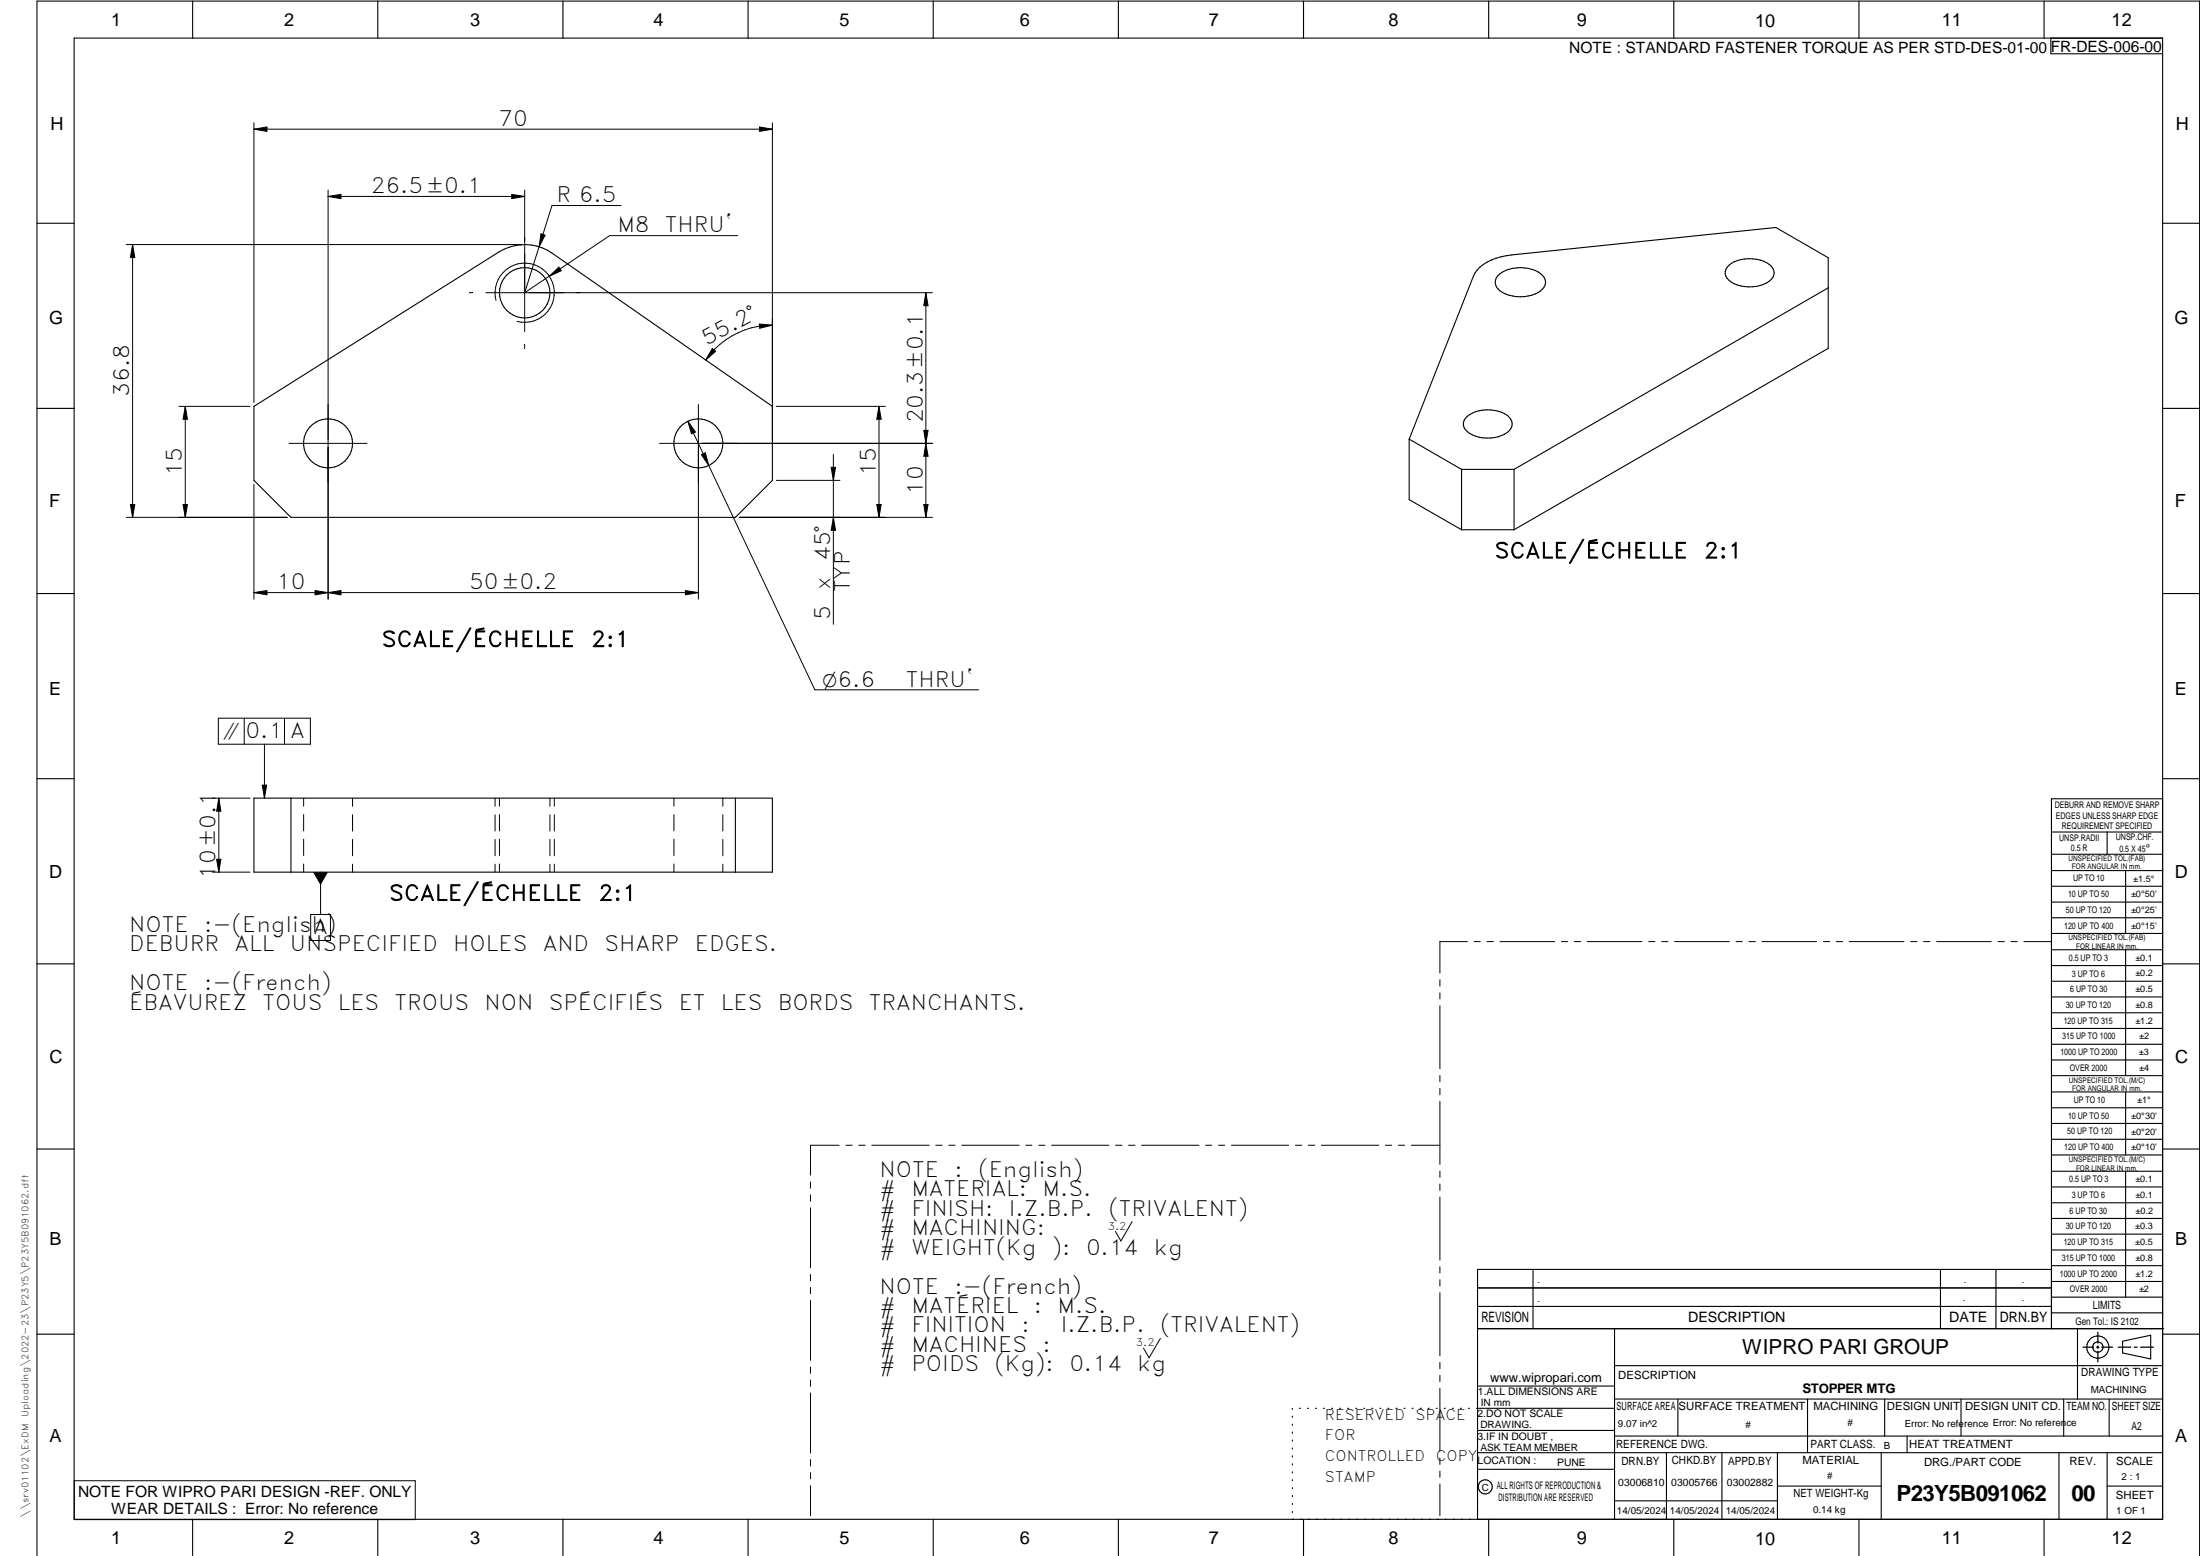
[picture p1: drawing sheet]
<svg xmlns="http://www.w3.org/2000/svg" width="594mm" height="420mm" viewBox="0 0 594 420" stroke-linecap="round" stroke-linejoin="round" font-family="sans-serif">
<g fill="none" stroke="#000" stroke-width=".3">
<path d="M20 10.3h564v400h-564zM52 .3v10M102 .3v10M152 .3v10M202 .3v10M252 .3v10M302 .3v10M352 .3v10M402 .3v10M452 .3v10M502 .3v10M552 .3v10"/>
<path d="M553.8 10.3v4.2h30.2M10 60.3h10M404.5 74.4a9.6 9.6 0 0 1 12.1 0 2.61 2.61 0 0 1-.6 4.1 9.9 9.9 0 0 1-11.5-.5 2.56 2.56 0 0 1 0-3.6zM466.9 71.6a9.5 9.5 0 0 1 11.4 .3 2.54 2.54 0 0 1-.6 4 9.7 9.7 0 0 1-10.8-.2 2.51 2.51 0 0 1 0-4.1zM493.7 77.7l-84.9 49M584 60.3h10M10 110.3h10M68.6 109.7l66.1-41.7a13 13 0 0 1 14.4 .4l59.5 41.3v20l-10 10h-120l-10-10zM380.5 118.6l14.2 8.1M380.5 118.6v16.3l14.2 8.1M380.5 118.6l17.4-44.1a10.3 10.3 0 0 1 7.4-5.2l3-.5 71.2-7.4 14.2 8.2v24.5l-84.9 48.9M396.2 112.4a9.4 9.4 0 0 1 11.4 .3 2.77 2.77 0 0 1-1.3 4.5 9.3 9.3 0 0 1-10.6-1.2 2.5 2.5 0 0 1 .5-3.6z"/>
<path d="M584 110.3h10M394.7 126.7h14.1M394.7 126.7v16.3M408.8 126.7v16.3M394.7 143h14.1M10 160.3h10M584 160.3h10M10 210.3h10M68.6 215.5h140v20h-140zM78.6 215.5v20M198.6 215.5v20M584 215.7h-30v143.1"/>
<path d="M584 210.3h10M554 224.7h30M554 230.7h30M554 235.1h30M554 239.3h30M569 224.7v6M574 235.1v17M554 243.6h30M554 247.8h30M554 252.1h30M554 256.5h30M574 256.5v33.9"/>
<path d="M10 260.3h10M554 260.7h30M554 265h30M554 269.2h30M554 273.5h30M554 277.7h30M584 260.3h10M554 282h30M554 286.2h30M554 290.4h30M554 294.9h30M554 299.1h30"/>
<path d="M574 294.9v17M10 310.3h10M554 303.4h30M554 307.6h30M554 311.9h30M554 316.3h30M574 316.3v34M584 310.3h10M554 320.5h30M554 324.8h30M554 329h30M554 333.2h30"/>
<path d="M554 337.5h30M399 358.8h185.2M399 352.8h155M399 347.8h155M414 342.8v16M436 358.8v51.5M524 342.8v16M539 342.8v16M554 341.8h30M554 346h30M554 350.3h30M554 354.5h30"/>
<path d="M554 342.8h-155v67.5M561 358.8v19M10 360.3h10M399 374.3h37M436 377.8h148M453.1 377.8v10M488.1 377.8v14.5M508.9 377.8v10M529.5 377.8v10M557.3 377.8v10M569.5 377.8v10M573.2 362.2l7.6-1.6v6.3l-7.6-1.6z"/>
<path d="M584 368.8h-148M584 360.3h10M349 380.3v.3M349 382.4v.3M349 384.6v.3M349 386.7v.3M349 388.8v.3M349 391v.3M349 393.1v.3M349 395.3v.3M349 397.4v.3M349 399.5v.3"/>
<path d="M350.9 380.3h.2M353.1 380.3h.2M355.2 380.3h.3M357.4 380.3h.3M359.6 380.3h.3M361.7 380.3h.3M363.9 380.3h.3M366.1 380.3h.3M368.3 380.3h.2M370.4 380.3h.3M372.6 380.3h.3M374.8 380.3h.3"/>
<path d="M376.9 380.3h.4M379.1 380.3h.3M381.3 380.3h.3M383.4 380.3h.4M385.6 380.3h.3M387.8 380.3h.3M390 380.3h.3M392.2 380.3h.3M394.3 380.3h.3M396.5 380.3h.3M398.7 380.3h37.3M399 396.7h37"/>
<path d="M399 392.3h185M399 386.2h37M436 387.8h148M450 392.3v18M465 392.3v18M480 392.3v18M508 392.3v18M515 387.8v4.5M556 392.3v18M569 392.3v18M52 410.3v9.7M102 410.3v9.7"/>
<path d="M152 410.3v9.7M202 410.3v9.7M252 410.3v9.7M302 410.3v9.7M349 401.7v.3M349 403.8v.4M349 406v.3M349 408.1v.3M352 410.3v9.7M402 410.3v9.7M436 405.3h44M452 410.3v9.7"/>
<path d="M480 401.3h28M502 410.3v9.7M552 410.3v9.7M569 401.3h15M10 420v-419.7h584v419.7"/>
<circle cx="141.7" cy="79" r="6.8"/>
<circle cx="88.6" cy="119.7" r="6.6"/>
<circle cx="188.6" cy="119.7" r="6.6"/>
<circle cx="566.5" cy="363.7" r="1.39"/>
<circle cx="566.5" cy="363.8" r="3"/>
<circle cx="401.1" cy="401.5" r="1.9"/>
</g>
<g fill="none" stroke="#000" stroke-width=".27">
<path d="M68.6 33.1v75.6M68.6 34.9l3.5-.6v1.2zM68.6 34.9h140M205.1 34.3l3.5 .6-3.5 .6zM208.6 33.1v85.6M88.6 53l3.5-.5v1.1zM88.6 51.3v110.5M88.6 53h53.1M138.2 52.5l3.5 .5-3.5 .6zM141.7 51.3v38.2M167.7 55.5h-18.7l-7.3 23.5 22.9-15.4h34.6M34.1 66h106.8"/>
<path d="M35.8 66l.6 3.6h-1.2zM35.8 66v73.7M126.9 79h.6M131.2 79h120.6M146.1 63.1l1.1 .4-1.6 3.1zM148.3 74.6l2.6-2.5 .6 1zM250 79l.6 3.5h-1.1zM250 79v60.7M133.9 81.1a8 8 0 0 1 7.1-10 8 8 0 0 1 8.6 8.6 8 8 0 0 1-10 7.1M141.7 93.2v.7M192.4 94.1l.8 .8-2.6 2.3zM205.1 87.5l3.5 .3-3.5 .8z"/>
<path d="M208.6 87.8a22 22 0 0 0-18 9.4M48.3 109.7h19.2M50 109.7v30M50 109.7l.6 3.5h-1.2zM78.1 119.7h21M178.1 119.7h73.7M185.8 113.7l5.6 12M185.8 113.7l2 3-1.1 .4zM188.6 109.2v52.6M209.6 109.7h29.5M237.4 109.7l.5 3.5h-1.1zM237.4 109.7v30"/>
<path d="M249.5 116.2h1.1l-.6 3.5zM250 119.7l.6 3.5h-1.1zM34.1 139.7h43.4M35.2 136.2h1.2l-.6 3.5zM49.4 136.2h1.2l-.6 3.5zM68.6 130.8v31M189.4 122.8l1.1-.5 .9 3.4zM191.4 125.7l28.6 60.6h44.3M199.6 139.7h52.2M209.6 129.7h17.2M224.4 126.2h1.2l-.6 3.5zM225 139.7l.6 3.5h-1.2z"/>
<path d="M225 122.7v45.9M236.8 136.2h1.1l-.5 3.5zM249.5 136.2h1.1l-.6 3.5zM85.1 159.5l3.5 .5-3.5 .6zM185.1 159.5l3.5 .5-3.5 .6zM68.6 160l3.5-.5v1.1zM68.6 160h120M88.6 160l3.5-.5v1.1zM59 193.9h24.8v7.1h-24.8zM65.9 193.9v7.1M76.8 193.9v7.1M57.3 215.5h10.2"/>
<path d="M59.1 215.5l.5 3.5h-1.1zM59.1 215.5v20M70.8 212h1.2l-.6 3.5zM71.4 201v14.5M82 215.5v2.2M82 220v4.4M95.2 215.5v2.2M133.7 215.5v2.2M134.9 215.5v2.2M134.9 220v4.4M148.5 215.5v2.2M149.7 215.5v2.2"/>
<path d="M182 215.5v2.2M182 220v4.4M195.2 215.5v2.2M57.3 235.5h10.2M58.5 232h1.1l-.5 3.5zM82 226.6v4.4M82 233.3v2.2M86.6 235.5v11.4M95.2 220v4.4M95.2 226.7v4.4M95.2 233.3v2.2M133.7 220v4.4"/>
<path d="M133.7 226.7v4.4M133.7 233.3v2.2M134.9 226.6v4.4M134.9 233.3v2.2M148.5 220v4.4M148.5 226.7v4.4M148.5 233.3v2.2M149.7 220v4.4M149.7 226.7v4.4M149.7 233.3v2.2M182 226.6v4.4M182 233.3v2.2"/>
<path d="M195.2 220v4.4M195.2 226.7v4.4M195.2 233.3v2.2M83.9 246.9h5.3v7.1h-5.3zM396.2 254.3h-7.4v8.5M398.1 254.3h1.6M401.5 254.3h1.8M405 254.3h14.8M421.6 254.3h1.7M425.1 254.3h1.7M428.6 254.3h14.8M445.2 254.3h1.7"/>
<path d="M448.7 254.3h1.7M452.2 254.3h14.8M468.8 254.3h1.7M472.3 254.3h1.7M475.8 254.3h14.8M492.4 254.3h1.7M495.8 254.3h1.8M499.4 254.3h14.7M516 254.3h1.6M519.4 254.3h1.8M522.9 254.3h14.8M539.5 254.3h1.7"/>
<path d="M543 254.3h1.7M546.5 254.3h7.4M388.8 264.5v1.8M388.8 268.1v1.6M388.8 271.6v17M388.8 290.4v1.7M388.8 293.9v1.7M388.8 297.4v17M218.9 319.2v1.6M226.6 309.2h-7.7v8.1M228.4 309.2h1.7M231.9 309.2h1.7"/>
<path d="M235.4 309.2h15.5M252.7 309.2h1.7M256.2 309.2h1.7M259.7 309.2h15.5M277 309.2h1.7M280.5 309.2h1.7M284 309.2h15.5M301.2 309.2h1.8M304.8 309.2h1.7M308.3 309.2h15.5M325.5 309.2h1.7M329.1 309.2h1.6"/>
<path d="M332.6 309.2h15.4M349.8 309.2h1.7M353.3 309.2h1.7M356.8 309.2h15.5M374.1 309.2h1.7M377.6 309.2h1.7M381.1 309.2h7.7M388.8 316.2v1.7M388.8 319.7v1.7M218.9 322.6v1.8M218.9 326.1v16.2M305.7 329.9l-3 5.2-1.5-2.6"/>
<path d="M388.8 323.2v17.1M218.9 344.1v1.8M218.9 347.6v1.7M218.9 351.2v16.1M388.8 342.1v1.6M388.8 345.6v1.7M388.8 349v17.1M218.9 369.1v1.7M218.9 372.6v1.8M218.9 376.1v16.2M313.3 361.4l-3 5.2-1.5-2.6M388.8 367.9v1.7"/>
<path d="M388.8 371.4v1.7M388.8 374.9v17M20.1 399.8h92v10.5h-92zM218.9 394.1v1.8M218.9 397.6v1.7M388.8 393.7v1.7M388.8 397.2v1.7M218.9 401.2v8.1M388.8 400.7v8.6"/>
</g>
<path d="M566.5 359.7v3M562.5 363.8h2.9M566.1 363.8h.7M566.5 363.4v.7M566.5 364.9v2.8M567.6 363.8h2.9M572 363.8h3.4M576.3 363.8h.8M578 363.8h3.5" fill="none" stroke="#000" stroke-width=".34"/>
<g fill="#000">
<path d="M68.6 34.9l3.5-.6v1.2zM205.1 34.3l3.5 .6-3.5 .6zM88.6 53l3.5-.5v1.1zM138.2 52.5l3.5 .5-3.5 .6zM35.8 66l.6 3.6h-1.2zM146.1 63.1l1.1 .4-1.6 3.1zM148.3 74.6l2.6-2.5 .6 1zM192.4 94.1l.8 .8-2.6 2.3zM205.1 87.5l3.5 .3-3.5 .8zM250 79l.6 3.5h-1.1zM50 109.7l.6 3.5h-1.2zM185.8 113.7l2 3-1.1 .4z"/>
<path d="M237.4 109.7l.5 3.5h-1.1zM249.5 116.2h1.1l-.6 3.5zM35.2 136.2h1.2l-.6 3.5zM49.4 136.2h1.2l-.6 3.5zM189.4 122.8l1.1-.5 .9 3.4zM224.4 126.2h1.2l-.6 3.5zM236.8 136.2h1.1l-.5 3.5zM249.5 136.2h1.1l-.6 3.5zM250 119.7l.6 3.5h-1.1zM225 139.7l.6 3.5h-1.2zM68.6 160l3.5-.5v1.1zM85.1 159.5l3.5 .5-3.5 .6z"/>
<path d="M88.6 160l3.5-.5v1.1zM185.1 159.5l3.5 .5-3.5 .6zM59.1 215.5l.5 3.5h-1.1zM70.8 212h1.2l-.6 3.5zM58.5 232h1.1l-.5 3.5zM84.5 235.5h4.1l-2 3.5z"/>
</g>
<g font-size="6">
<text x="512.1" y="405.2">P23Y5B091062</text>
<text x="559.4" y="405.2">00</text>
</g>
<g font-size="5.7">
<text x="134.6" y="34">70</text>
<text x="100.2" y="52.2">26.5±0.1</text>
<text x="150.3" y="54.7">R 6.5</text>
<text x="166.7" y="62.7">M8</text>
<text x="179.6" y="62.7">THRU`</text>
<text x="190.7" y="93.3" transform="rotate(-28 190.7 93.3)">55.2°</text>
<text x="34.9" y="107.1" transform="rotate(-90 34.9 107.1)">36.8</text>
<text x="249.2" y="114.3" transform="rotate(-90 249.2 114.3)">20.3±0.1</text>
<text x="49.1" y="128.7" transform="rotate(-90 49.1 128.7)">15</text>
<text x="236.5" y="128.7" transform="rotate(-90 236.5 128.7)">15</text>
<text x="249.2" y="133.6" transform="rotate(-90 249.2 133.6)">10</text>
<text x="224.2" y="151.4" transform="rotate(-90 224.2 151.4)">45°</text>
<text x="403.6" y="150.7">SCALE/ÉCHELLE</text>
<text x="460.1" y="150.7">2:1</text>
<text x="74.6" y="159.2">10</text>
<text x="126.7" y="159.2">50±0.2</text>
<text x="224.2" y="159.2" transform="rotate(-90 224.2 159.2)">x</text>
<text x="229.4" y="159.9" transform="rotate(-90 229.4 159.9)">TYP</text>
<text x="224.2" y="167.3" transform="rotate(-90 224.2 167.3)">5</text>
<text x="103.1" y="174.6">SCALE/ÉCHELLE</text>
<text x="159.6" y="174.6">2:1</text>
<text x="244.6" y="185.4">THRU`</text>
<text x="66.3" y="199.2">0.1 A</text>
<text x="58.2" y="237.4" transform="rotate(-90 58.2 237.4)">10±0.1</text>
<text x="105.1" y="243.2">SCALE/ÉCHELLE</text>
<text x="161.6" y="243.2">2:1</text>
<text x="34.9" y="251.7">NOTE</text>
<text x="55.1" y="251.7">:-(English)</text>
<text x="34.9" y="256.9">DEBURR</text>
<text x="63.4" y="256.9">ALL</text>
<text x="78.3" y="256.9">UNSPECIFIED</text>
<text x="84.6" y="252.2">A</text>
<text x="122.4" y="256.9">HOLES</text>
<text x="146.6" y="256.9">AND</text>
<text x="163.2" y="256.9">SHARP</text>
<text x="187.6" y="256.9">EDGES.</text>
<text x="34.9" y="267.4">NOTE</text>
<text x="55.1" y="267.4">:-(French)</text>
<text x="34.9" y="272.7">ÉBAVUREZ</text>
<text x="70.9" y="272.7">TOUS</text>
<text x="91.2" y="272.7">LES</text>
<text x="106.5" y="272.7">TROUS</text>
<text x="130.8" y="272.7">NON</text>
<text x="148.2" y="272.7">SPÉCIFIÉS</text>
<text x="183.3" y="272.7">ET</text>
<text x="194.7" y="272.7">LES</text>
<text x="210" y="272.7">BORDS</text>
<text x="234.6" y="272.7">TRANCHANTS.</text>
<text x="237.5" y="317.8">NOTE</text>
<text x="257.7" y="317.8">:</text>
<text x="264.1" y="317.8">(English)</text>
<text x="237.5" y="323">#</text>
<text x="246.1" y="323">MATERIAL:</text>
<text x="281.5" y="323">M.S.</text>
<text x="237.5" y="328.3">#</text>
<text x="246.1" y="328.3">FINISH:</text>
<text x="272.4" y="328.3">I.Z.B.P.</text>
<text x="299.3" y="328.3">(TRIVALENT)</text>
<text x="237.5" y="333.5">#</text>
<text x="246.1" y="333.5">MACHINING:</text>
<text x="237.5" y="338.8">#</text>
<text x="246.1" y="338.8">WEIGHT(Kg</text>
<text x="284" y="338.8">):</text>
<text x="293.3" y="338.8">0.14</text>
<text x="311.6" y="338.8">kg</text>
<text x="237.5" y="349.3">NOTE</text>
<text x="257.7" y="349.3">:-(French)</text>
<text x="237.5" y="354.5">#</text>
<text x="237.5" y="359.8">#</text>
<text x="246.1" y="359.8">FINITION</text>
<text x="246.1" y="354.5">MATÉRIEL</text>
<text x="275.8" y="359.8">:</text>
<text x="279.2" y="354.5">:</text>
<text x="285.6" y="354.5">M.S.</text>
<text x="286.4" y="359.8">I.Z.B.P.</text>
<text x="313.3" y="359.8">(TRIVALENT)</text>
<text x="237.5" y="365">#</text>
<text x="246.1" y="365">MACHINES</text>
<text x="281.5" y="365">:</text>
<text x="237.5" y="370.3">#</text>
<text x="246.1" y="370.3">POIDS</text>
<text x="268.5" y="370.3">(Kg):</text>
<text x="288.8" y="370.3">0.14</text>
<text x="307.1" y="370.3">kg</text>
</g>
<text font-size="5.6" x="470.5" y="365.5">WIPRO PARI GROUP</text>
<g font-size="5.4">
<text x="222.1" y="185.4">O6.6</text>
<text x="60.2" y="199.2">i</text>
</g>
<g font-size="4.9">
<text x="30" y="6.9">1</text>
<text x="76.7" y="6.9">2</text>
<text x="127" y="6.9">3</text>
<text x="176.5" y="6.9">4</text>
<text x="226.7" y="6.9">5</text>
<text x="275.4" y="6.9">6</text>
<text x="326.4" y="6.9">7</text>
<text x="375" y="6.9">8</text>
<text x="425.8" y="6.9">9</text>
<text x="473.9" y="7.3">10</text>
<text x="524.3" y="6.9">11</text>
<text x="570.2" y="6.9">12</text>
<text x="13.6" y="35.1">H</text>
<text x="587.6" y="35.1">H</text>
<text x="13.2" y="87.5">G</text>
<text x="587.2" y="87.5">G</text>
<text x="13.2" y="137">F</text>
<text x="587.2" y="137">F</text>
<text x="13.2" y="187.6">E</text>
<text x="587.2" y="187.6">E</text>
<text x="13.2" y="237">D</text>
<text x="587.2" y="237">D</text>
<text x="13.4" y="287.1">C</text>
<text x="587.4" y="287.1">C</text>
<text x="13.4" y="336.2">B</text>
<text x="587.4" y="336.2">B</text>
<text x="13.4" y="389.3">A</text>
<text x="587.4" y="389.3">A</text>
<text x="30" y="416.9">1</text>
<text x="76.7" y="416.9">2</text>
<text x="127" y="416.9">3</text>
<text x="176.5" y="416.9">4</text>
<text x="226.7" y="416.9">5</text>
<text x="275.4" y="416.9">6</text>
<text x="326.4" y="416.9">7</text>
<text x="375" y="416.9">8</text>
<text x="425.8" y="416.9">9</text>
<text x="473.9" y="417.3">10</text>
<text x="524.3" y="416.9">11</text>
<text x="570.2" y="416.9">12</text>
</g>
<g font-size="4.2">
<text x="423.7" y="14.3">NOTE : STANDARD FASTENER TORQUE AS PER STD-DES-01-00</text>
<text x="553.8" y="14">FR-DES-006-00</text>
<text x="21.1" y="404.3">NOTE FOR WIPRO PARI DESIGN -REF. ONLY</text>
<text x="30.1" y="408.8">WEAR DETAILS : Error: No reference</text>
</g>
<g font-size="3.9">
<text x="400" y="357.1">REVISION</text>
<text x="455.9" y="357.1">DESCRIPTION</text>
<text x="526.4" y="357.1">DATE</text>
<text x="540" y="357.1">DRN.BY</text>
<text x="357.8" y="383.3">RESERVED</text>
<text x="382.3" y="383.3">SPACE</text>
<text x="357.8" y="388.9">FOR</text>
<text x="357.8" y="394.5">CONTROLLED</text>
<text x="387.8" y="394.5">COPY</text>
<text x="357.8" y="400">STAMP</text>
</g>
<text font-size="3.6" x="486.7" y="376.1">STOPPER MTG</text>
<text font-size="3.5" x="402.4" y="373.3">www.wipropari.com</text>
<g font-size="3.1">
<text x="565.1" y="353.5">LIMITS</text>
<text x="562" y="371.7">DRAWING TYPE</text>
<text x="437" y="372.3">DESCRIPTION</text>
<text x="436.5" y="380.8">SURFACE AREA</text>
<text x="453.3" y="380.8">SURFACE TREATMENT</text>
<text x="489.7" y="380.8">MACHINING</text>
<text x="509.5" y="380.8">DESIGN UNIT</text>
<text x="530.6" y="380.8">DESIGN UNIT CD.</text>
<text x="558" y="380.6">TEAM NO.</text>
<text x="570.3" y="380.7">SHEET SIZE</text>
<text x="575.6" y="386.1">A2</text>
<text x="436.4" y="391.1">REFERENCE DWG.</text>
<text x="437.8" y="395.5">DRN.BY</text>
<text x="451.4" y="395.4">CHKD.BY</text>
<text x="466.6" y="395.5">APPD.BY</text>
<text x="486.7" y="395.4">MATERIAL</text>
<text x="488.9" y="390.9">PART CLASS.</text>
<text x="515.6" y="390.9">HEAT TREATMENT</text>
<text x="519.6" y="395.9">DRG./PART CODE</text>
<text x="558.9" y="395.5">REV.</text>
<text x="571.4" y="395.6">SCALE</text>
<text x="484.3" y="404.2">NET WEIGHT-Kg</text>
<text x="571.4" y="404.7">SHEET</text>
</g>
<text font-size="3" x="579.5" y="230.1">°</text>
<g font-size="2.8">
<text x="299.1" y="332.1">3.2</text>
<text x="560.4" y="357.7">Gen Tol.: IS 2102</text>
<text x="306.7" y="363.6">3.2</text>
<text x="399.1" y="376.6">1.ALL DIMENSIONS ARE</text>
<text x="399" y="382.7">2.DO NOT SCALE</text>
<text x="399" y="388.7">3.IF IN DOUBT ,</text>
<text x="399" y="395.4">LOCATION :</text>
<text x="420.5" y="396">PUNE</text>
<text x="404.2" y="402">ALL RIGHTS OF REPRODUCTION &amp;</text>
<text x="437" y="401.2">03006810</text>
<text x="451.3" y="401.2">03005766</text>
<text x="466.3" y="401.2">03002882</text>
<text x="404.7" y="405.4">DISTRIBUTION ARE RESERVED</text>
</g>
<g font-size="2.7">
<text x="564.6" y="376.2">MACHINING</text>
<text x="399.9" y="379.7">IN mm</text>
<text x="399.7" y="385.7">DRAWING.</text>
<text x="436.9" y="385.4">9.07 in^2</text>
<text x="471.4" y="385.5">#</text>
<text x="498.9" y="385">#</text>
<text x="514.3" y="385.3">Error: No reference Error: No reference</text>
<text x="399.7" y="391.8">ASK TEAM MEMBER</text>
<text x="508.7" y="391.2">B</text>
<text x="493.4" y="399.5">#</text>
<text x="572.8" y="399.7">2 : 1</text>
<text x="400.1" y="402.5">C</text>
<text x="436.6" y="408.7">14/05/2024</text>
<text x="450.9" y="408.8">14/05/2024</text>
<text x="466" y="408.9">14/05/2024</text>
<text x="489.6" y="408.5">0.14 kg</text>
<text x="571.4" y="408.7">1 OF 1</text>
</g>
<g font-size="2.5">
<text x="554.9" y="218.3">DEBURR AND REMOVE SHARP</text>
<text x="555.2" y="221">EDGES UNLESS SHARP EDGE</text>
<text x="556.1" y="227.1">UNSP.RADII</text>
<text x="556.8" y="223.8">REQUIREMENT SPECIFIED</text>
<text x="571.4" y="226.9">UNSP.CHF.</text>
<text x="559.2" y="229.9">0.5 R</text>
<text x="572.3" y="230.1">0.5 X 45</text>
<text x="559.8" y="238">UP TO 10</text>
<text x="576.1" y="238.1">±1.5°</text>
<text x="558.5" y="242.2">10 UP TO 50</text>
<text x="575.5" y="242.3">±0°50'</text>
<text x="557.4" y="250.7">120 UP TO 400</text>
<text x="557.9" y="246.5">50 UP TO 120</text>
<text x="575.5" y="250.7">±0°15'</text>
<text x="575.5" y="246.5">±0°25'</text>
<text x="558.7" y="259.4">0.5 UP TO 3</text>
<text x="559.5" y="263.7">3 UP TO 6</text>
<text x="576.6" y="263.6">±0.2</text>
<text x="576.6" y="259.4">±0.1</text>
<text x="559" y="267.9">6 UP TO 30</text>
<text x="576.6" y="267.9">±0.5</text>
<text x="557.8" y="272.2">30 UP TO 120</text>
<text x="576.6" y="272.2">±0.8</text>
<text x="556.9" y="280.7">315 UP TO 1000</text>
<text x="557.3" y="276.4">120 UP TO 315</text>
<text x="576.6" y="276.4">±1.2</text>
<text x="577.7" y="280.7">±2</text>
<text x="556.4" y="284.9">1000 UP TO 2000</text>
<text x="577.6" y="284.9">±3</text>
<text x="558.9" y="289.2">OVER 2000</text>
<text x="577.7" y="289.3">±4</text>
<text x="560" y="297.9">UP TO 10</text>
<text x="577.1" y="297.9">±1°</text>
<text x="558.5" y="302.1">10 UP TO 50</text>
<text x="575.5" y="302.1">±0°30'</text>
<text x="557.4" y="310.6">120 UP TO 400</text>
<text x="558.2" y="306.3">50 UP TO 120</text>
<text x="575.5" y="310.6">±0°10'</text>
<text x="575.5" y="306.4">±0°20'</text>
<text x="558.8" y="319.2">0.5 UP TO 3</text>
<text x="559.4" y="323.4">3 UP TO 6</text>
<text x="576.6" y="319.2">±0.1</text>
<text x="576.6" y="323.5">±0.1</text>
<text x="558.9" y="327.7">6 UP TO 30</text>
<text x="576.7" y="327.7">±0.2</text>
<text x="557.8" y="332">30 UP TO 120</text>
<text x="576.6" y="332">±0.3</text>
<text x="556.8" y="340.5">315 UP TO 1000</text>
<text x="557.3" y="336.3">120 UP TO 315</text>
<text x="576.6" y="336.3">±0.5</text>
<text x="576.6" y="340.5">±0.8</text>
<text x="415.2" y="346.4">.</text>
<text x="530.3" y="346.5">.</text>
<text x="545.9" y="346.4">.</text>
<text x="556.2" y="344.7">1000 UP TO 2000</text>
<text x="576.6" y="344.7">±1.2</text>
<text x="415.2" y="351.5">.</text>
<text x="530" y="351.3">.</text>
<text x="545.9" y="351.4">.</text>
<text x="558.9" y="349">OVER 2000</text>
<text x="577.6" y="349">±2</text>
</g>
<g font-size="2.4">
<text x="7.7" y="382.7" transform="rotate(-90 7.7 382.7)">Uploading\2022-23\P23Y5\P23Y5B091062.dft</text>
<text x="7.7" y="409.8" transform="rotate(-90 7.7 409.8)">\\srv01102\ExDM</text>
</g>
<g font-size="2.1">
<text x="558.5" y="232.4">UNSPECIFIED TOL.(FAB)</text>
<text x="559.5" y="234.7">FOR ANGULAR IN mm.</text>
<text x="558.6" y="253.9">UNSPECIFIED TOL.(FAB)</text>
<text x="560.7" y="256.3">FOR LINEAR IN mm.</text>
<text x="558.7" y="292.3">UNSPECIFIED TOL.(M/C)</text>
<text x="559.6" y="294.7">FOR ANGULAR IN mm.</text>
<text x="558.7" y="313.7">UNSPECIFIED TOL.(M/C)</text>
<text x="560.6" y="316.1">FOR LINEAR IN mm.</text>
</g>
</svg>
